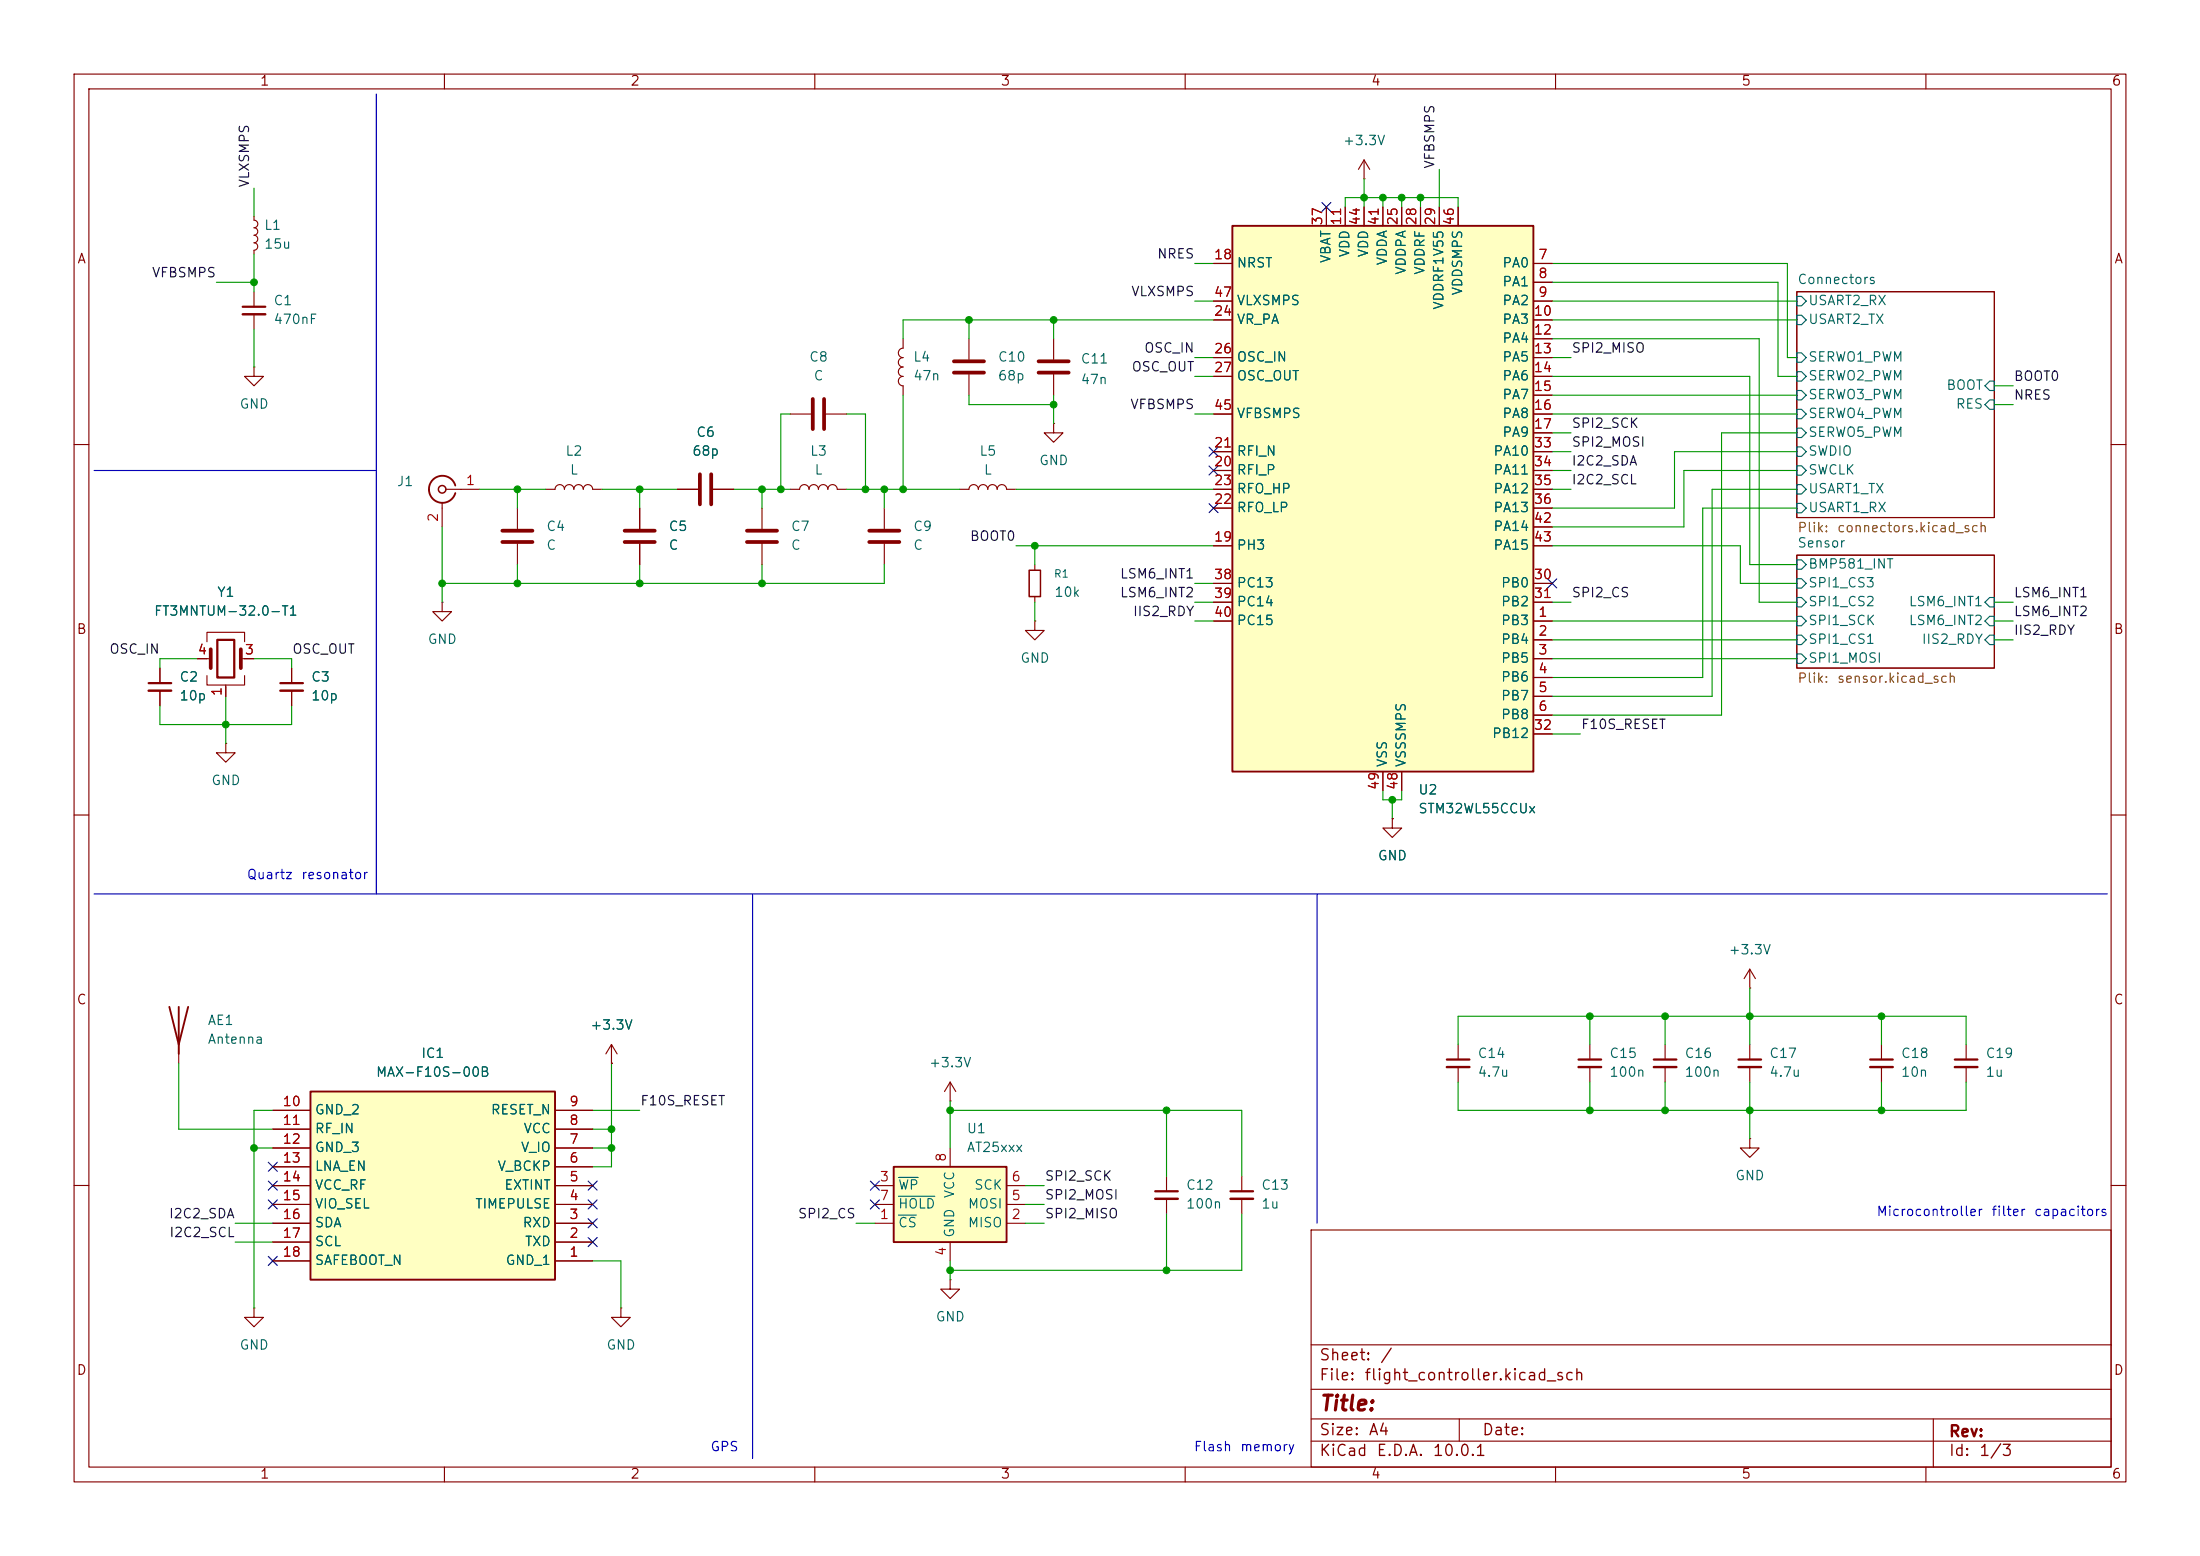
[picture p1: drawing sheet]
<svg xmlns="http://www.w3.org/2000/svg" width="297mm" height="210mm" viewBox="0 0 297 210" stroke-linecap="round" stroke-linejoin="round" font-family="sans-serif">
<g fill="none" stroke="#840000" stroke-width=".15">
<path d="M10 10h277v190h-277zM12 12h273v186h-273zM60 10v2M110 10v2M160 10v2M210 10v2M260 10v2M242.6 39.4h26.6v30.5h-26.6zM142.2 45.7v2.8M142.2 50.5v2.8M10 60h2M91.4 66h2.8"/>
<path d="M96.3 66h2.8M119.4 68.6v2.8M119.4 73.4v2.8M129.5 66h1.3a.64 .64 0 0 1 .6-.6 .64 .64 0 0 1 .7 .6 .64 .64 0 0 1 .6-.6 .64 .64 0 0 1 .6 .6 .64 .64 0 0 1 .7-.6 .64 .64 0 0 1 .6 .6 .64 .64 0 0 1 .7-.6 .64 .64 0 0 1 .6 .6h1.3M242.6 74.9h26.6v15.3h-26.6zM285 60h2M21.6 90.2v2M21.6 93.2v2.1M10 110h2M285 110h2M10 160h2M177 166h108v32h-108z"/>
<path d="M285 160h2M60 198v2M110 198v2M160 198v2M177 194.5h108M177 191.5h108M177 187.5h108M177 181.5h108M197 191.5v3M210 198v2M260 198v2M261 191.5v6.5"/>
</g>
<g fill="none" stroke="#006464" stroke-width=".15">
<path d="M242.6 47.6h.6l.6 .7-.6 .6h-.6zM242.6 50.2h.6l.6 .6-.6 .6h-.6zM242.6 52.7h.6l.6 .6-.6 .7h-.6zM242.6 55.2h.6l.6 .7-.6 .6h-.6zM242.6 57.8h.6l.6 .6-.6 .7h-.6zM242.6 40h.6l.6 .6-.6 .7h-.6zM242.6 42.5h.6l.6 .7-.6 .6h-.6zM268.6 54h.6v1.2h-.6l-.6-.6zM268.6 51.4h.6v1.3h-.6l-.6-.6zM242.6 75.6h.6l.6 .6-.6 .6h-.6zM242.6 78.1h.6l.6 .6-.6 .7h-.6zM242.6 67.9h.6l.6 .7-.6 .6h-.6z"/>
<path d="M242.6 65.4h.6l.6 .6-.6 .7h-.6zM242.6 62.9h.6l.6 .6-.6 .6h-.6zM242.6 60.3h.6l.6 .7-.6 .6h-.6zM242.6 85.7h.6l.6 .7-.6 .6h-.6zM242.6 80.6h.6l.6 .7-.6 .6h-.6zM242.6 88.3h.6l.6 .6-.6 .6h-.6zM242.6 83.2h.6l.6 .6-.6 .7h-.6zM268.6 85.7h.6v1.3h-.6l-.6-.6zM268.6 80.6h.6v1.3h-.6l-.6-.6zM268.6 83.2h.6v1.3h-.6l-.6-.7z"/>
</g>
<path d="M140.2 48.8h4.1M140.2 50.3h4.1M94.5 64v4.1M96 64v4.1M117.3 71.6h4.1M117.3 73.2h4.1" fill="none" stroke="#840000" stroke-width=".51"/>
<path d="M20.1 92.2h3" fill="none" stroke="#840000" stroke-width=".3"/>
<path d="M20.1 93.2h3" fill="none" stroke="#840000" stroke-width=".33"/>
<path d="M166.4 30.5h40.6v73.6h-40.6z" fill="#ffffc2"/>
<path d="M166.4 30.5h40.6v73.6h-40.6z" fill="none" stroke="#840000" stroke-width=".25"/>
<g fill="none" stroke="#840000" stroke-width=".15">
<path d="M163.8 35.6h2.6M179.1 27.9v2.6M181.6 27.9v2.6M184.1 27.9v2.6M186.7 27.9v2.6M189.2 27.9v2.6M191.8 27.9v2.6M194.3 27.9v2.6M196.8 27.9v2.6M207 35.6h2.5M207 38.1h2.5M121.9 45.7v1.3a.64 .64 0 0 0-.6 .6 .64 .64 0 0 0 .6 .7 .64 .64 0 0 0-.6 .6 .64 .64 0 0 0 .6 .6 .64 .64 0 0 0-.6 .7 .64 .64 0 0 0 .6 .6 .64 .64 0 0 0-.6 .6 .64 .64 0 0 0 .6 .7v1.2"/>
<path d="M163.8 40.6h2.6M163.8 43.2h2.6M163.8 48.3h2.6M163.8 50.8h2.6M163.8 55.9h2.6M207 40.6h2.5M207 43.2h2.5M207 45.7h2.5M207 48.3h2.5M207 50.8h2.5M207 53.3h2.5M207 55.9h2.5"/>
<path d="M207 58.4h2.5M106.7 66h1.2a.64 .64 0 0 1 .7-.6 .64 .64 0 0 1 .6 .6 .64 .64 0 0 1 .7-.6 .64 .64 0 0 1 .6 .6 .64 .64 0 0 1 .6-.6 .64 .64 0 0 1 .7 .6 .64 .64 0 0 1 .6-.6 .64 .64 0 0 1 .6 .6h1.3M163.8 73.7h2.6M163.8 63.5h2.6M163.8 61h2.6M163.8 68.6h2.6M163.8 66h2.6M163.8 78.7h2.6M207 73.7h2.5M207 63.5h2.5M207 61h2.5M207 68.6h2.5"/>
<path d="M207 66h2.5M207 78.7h2.5M207 71.1h2.5M163.8 83.8h2.6M163.8 81.3h2.6M207 83.8h2.5M207 86.4h2.5M207 88.9h2.5M207 91.4h2.5M207 94h2.5M207 96.5h2.5M207 81.3h2.5"/>
<path d="M207 99.1h2.5M186.7 104.1v2.6M189.2 104.1v2.6M236.2 133.4h.1M236.2 130.8l-.7 1.3M236.2 130.8l.8 1.3M236.2 130.8v2.6M82.5 143.5h.1M82.5 141l-.7 1.2M82.5 141l.8 1.2M82.5 141v2.5M254 141v2"/>
<path d="M254 144v2.1M265.4 141v2M265.4 144v2.1M83.8 176.5v1.3h1.3l-1.3 1.3-1.3-1.3h1.3M83.8 176.5h.1"/>
</g>
<path d="M252.5 143h3M263.9 143h3.1" fill="none" stroke="#840000" stroke-width=".3"/>
<path d="M252.5 144h3M263.9 144h3.1" fill="none" stroke="#840000" stroke-width=".33"/>
<path d="M120.6 157.5h15.3v10.1h-15.3z" fill="#ffffc2"/>
<path d="M120.6 157.5h15.3v10.1h-15.3z" fill="none" stroke="#840000" stroke-width=".25"/>
<g fill="none" stroke="#840000" stroke-width=".15">
<path d="M188 110.5v1.3h1.2l-1.2 1.2-1.3-1.2h1.3M188 110.5h.1M128.3 148.6h.1M128.3 146.1v2.5M128.3 154.9v2.6M128.3 146.1l-.8 1.2M128.3 146.1l.7 1.2M167.6 158.8v2M34.3 176.5v1.3h1.3l-1.3 1.3-1.3-1.3h1.3M34.3 176.5h.1M118.1 165.1h2.5M118.1 160h2.5"/>
<path d="M118.1 162.6h2.5M128.3 172.7v1.3h1.2l-1.2 1.3-1.3-1.3h1.3M128.3 172.7h.1M128.3 167.6v2.6M135.9 165.1h2.5M135.9 160h2.5M135.9 162.6h2.5M167.6 161.8v2"/>
</g>
<path d="M121.3 158.9h2.7M121.3 164h2.4M121.3 161.5h4.9" fill="none" stroke="#006464" stroke-width=".15"/>
<path d="M166.1 160.8h3.1" fill="none" stroke="#840000" stroke-width=".3"/>
<path d="M166.1 161.8h3.1" fill="none" stroke="#840000" stroke-width=".33"/>
<path d="M41.9 147.3h33v25.4h-33z" fill="#ffffc2"/>
<path d="M61.5 65.5a1.81 1.81 0 0 0-2.8-.9 1.81 1.81 0 0 0 0 2.9 1.81 1.81 0 0 0 2.8-1M22.9 135.9l1.2 5.1 1.3-5.1M24.1 135.9v6.3M41.9 147.3h33v25.4h-33z" fill="none" stroke="#840000" stroke-width=".25"/>
<g fill="none" stroke="#840000" stroke-width=".15">
<path d="M34.3 29.2v.5a.51 .51 0 0 1 .5 .5 .51 .51 0 0 1-.5 .5 .5 .5 0 0 1 .5 .5 .5 .5 0 0 1-.5 .5 .51 .51 0 0 1 .5 .6 .51 .51 0 0 1-.5 .5 .5 .5 0 0 1 .5 .5 .5 .5 0 0 1-.5 .5v.5M34.3 39.4v2M163.8 35.6h2.6M179.1 27.9v2.6M181.6 27.9v2.6M184.1 24.1h.1M184.1 21.6l-.7 1.3M184.1 21.6l.8 1.3M184.1 21.6v2.5M184.1 27.9v2.6M186.7 27.9v2.6M189.2 27.9v2.6"/>
<path d="M191.8 27.9v2.6M194.3 27.9v2.6M196.8 27.9v2.6M207 35.6h2.5M207 38.1h2.5M34.3 49.5v1.3h1.3l-1.3 1.3-1.3-1.3h1.3M34.3 49.5h.1M34.3 42.4v2.1M106.7 55.9h2.8M111.5 55.9h2.8M130.8 45.7v2.8M130.8 50.5v2.8"/>
<path d="M142.2 57.2v1.2h-1.2l1.2 1.3 1.3-1.3h-1.3M142.2 57.2h.1M163.8 55.9h2.6M163.8 40.6h2.6M163.8 43.2h2.6M163.8 48.3h2.6M163.8 50.8h2.6M207 55.9h2.5M207 40.6h2.5M207 43.2h2.5M207 45.7h2.5M207 48.3h2.5"/>
<path d="M207 50.8h2.5M207 53.3h2.5M207 58.4h2.5M59.7 67.8v3.3M60.2 66h4.6M69.8 68.6v2.8M69.8 73.4v2.8M73.7 66h1.2a.64 .64 0 0 1 .7-.6 .64 .64 0 0 1 .6 .6 .64 .64 0 0 1 .6-.6 .64 .64 0 0 1 .7 .6 .64 .64 0 0 1 .6-.6 .64 .64 0 0 1 .6 .6 .64 .64 0 0 1 .7-.6 .64 .64 0 0 1 .6 .6h1.3M86.4 68.6v2.8M86.4 73.4v2.8M91.4 66h2.8M96.3 66h2.8"/>
<path d="M102.9 68.6v2.8M102.9 73.4v2.8M139.7 76.2v.8M163.8 66h2.6M163.8 73.7h2.6M163.8 63.5h2.6M163.8 61h2.6M163.8 68.6h2.6M163.8 78.7h2.6M207 66h2.5M207 73.7h2.5M207 63.5h2.5"/>
<path d="M207 61h2.5M207 68.6h2.5M207 78.7h2.5M207 71.1h2.5M21.6 90.2v2M21.6 93.2v2.1M26.7 88.9h1.7M27.9 86.6v-1.3h5.1v1.3M27.9 91.2v1.3h5.1v-1.3M30.5 92.5v1.5M32.5 88.9h1.8M39.4 90.2v2"/>
<path d="M39.4 93.2v2.1M59.7 81.3v1.3h-1.3l1.3 1.2 1.3-1.2h-1.3M59.7 81.3h.1M139.7 83.8v1.3h1.3l-1.3 1.3-1.3-1.3h1.3M139.7 83.8h.1M139.7 80.5v.8M163.8 83.8h2.6M163.8 81.3h2.6M207 88.9h2.5M207 83.8h2.5M207 86.4h2.5M207 91.4h2.5"/>
<path d="M207 94h2.5M207 96.5h2.5M207 81.3h2.5M207 99.1h2.5M30.5 100.3v1.3h1.2l-1.2 1.3-1.3-1.3h1.3M30.5 100.3h.1M186.7 104.1v2.6M188 110.5h.1M189.2 104.1v2.6M24.1 141v2.5M36.8 157.5h5.1M36.8 154.9h5.1"/>
<path d="M36.8 152.4h5.1M36.8 149.9h5.1M74.9 157.5h5.1M74.9 154.9h5.1M74.9 152.4h5.1M74.9 149.9h5.1M82.5 143.5h.1M157.5 158.8v2M196.8 141v2M196.8 144v2.1M214.6 141v2M214.6 144v2.1"/>
<path d="M224.8 141v2M224.8 144v2.1M236.2 153.7v1.2h1.3l-1.3 1.3-1.3-1.3h1.3M236.2 153.7h.1M236.2 141v2M236.2 144v2.1M36.8 170.2h5.1M36.8 167.6h5.1M36.8 165.1h5.1M36.8 162.6h5.1M36.8 160h5.1M74.9 170.2h5.1"/>
<path d="M74.9 167.6h5.1M74.9 165.1h5.1M74.9 162.6h5.1M74.9 160h5.1M157.5 161.8v2"/>
</g>
<g fill="none" stroke="#840000" stroke-width=".2">
<path d="M138.9 77h1.6v3.5h-1.6z"/>
<circle cx="59.7" cy="66" r=".51"/>
</g>
<path d="M32.8 41.4h3M29.3 86.4h2.3v5h-2.3zM37.8 92.2h3.1M195.3 143h3.1M213.1 143h3.1M223.3 143h3M234.7 143h3M156 160.8h3" fill="none" stroke="#840000" stroke-width=".3"/>
<path d="M32.8 42.4h3M37.8 93.2h3.1M195.3 144h3.1M213.1 144h3.1M223.3 144h3M234.7 144h3M156 161.8h3" fill="none" stroke="#840000" stroke-width=".33"/>
<path d="M109.7 53.8v4.1M111.3 53.8v4.1M128.8 48.8h4M128.8 50.3h4M67.8 71.6h4.1M67.8 73.2h4.1M84.3 71.6h4.1M84.3 73.2h4.1M100.8 71.6h4.1M100.8 73.2h4.1M28.4 87.6v2.6M32.5 87.6v2.6" fill="none" stroke="#840000" stroke-width=".51"/>
<path d="M50.8 12.7v108M12.7 63.5h38.1M12.7 120.7h271.8M101.6 120.7v76.2M177.8 120.7v44.4" fill="none" stroke="#0000c2" stroke-width=".15"/>
<g fill="none" stroke="#009600" stroke-width=".15">
<path d="M29.2 38.1h5.1M34.3 25.4v3.8M34.3 34.3v5.1M161.3 35.6h2.5M181.6 27.9v-1.2h15.2v1.2M184.1 24.1v3.8M186.7 26.7v1.2M189.2 26.7v1.2M191.8 26.7v1.2M194.3 22.9v5M209.5 38.1h30.5v12.7h2.6M209.5 35.6h31.8v12.7h1.3"/>
<path d="M34.3 44.5v5M106.7 55.9h-1.3v10.1M114.3 55.9h2.5v10.1M121.9 53.3v12.7M130.8 43.2v2.5M130.8 53.3v1.3h11.4M142.2 43.2v2.5M142.2 53.3v3.9M161.3 50.8h2.5M161.3 55.9h2.5M161.3 40.6h2.5M161.3 48.3h2.5"/>
<path d="M163.8 43.2h-41.9v2.5M209.5 50.8h26.7v25.4h6.4M209.5 55.9h33.1M209.5 45.7h28v35.6h5.1M209.5 40.6h33.1M209.5 48.3h2.6M209.5 58.4h2.6M209.5 43.2h33.1M209.5 53.3h33.1M242.6 58.4h-10.2v38.1h-22.9M269.2 54.6h2.6M269.2 52.1h2.6"/>
<path d="M59.7 71.1v10.2M64.8 66h8.9M69.8 66v2.6M69.8 76.2v2.5M81.3 66h10.1M86.4 66v2.6M86.4 76.2v2.5M99.1 66h7.6M102.9 66v2.6M102.9 76.2v2.5M114.3 66h15.2M119.4 76.2v2.5h-59.7"/>
<path d="M119.4 66v2.6M137.2 73.7h26.6M137.2 66h26.6M139.7 73.7v2.5M161.3 78.7h2.5M209.5 61h2.6M209.5 73.7h25.4v5h7.7M209.5 63.5h2.6M209.5 66h2.6M242.6 68.6h-12.7v22.8h-20.4M242.6 66h-11.5v28h-21.6M242.6 61h-16.5v7.6h-16.6"/>
<path d="M242.6 63.5h-15.3v7.6h-17.8M21.6 95.3v2.5h17.8v-2.5M26.7 88.9h-5.1v1.3M30.5 94v6.3M34.3 88.9h5.1v1.3M139.7 81.3v2.5M161.3 83.8h2.5M161.3 81.3h2.5M209.5 83.8h33.1M209.5 81.3h2.6M209.5 86.4h33.1M209.5 88.9h33.1"/>
<path d="M209.5 99.1h3.9M269.2 83.8h2.6M269.2 81.3h2.6M269.2 86.4h2.6M186.7 106.7v1.3h2.5v-1.3M188 108v2.5M214.6 137.2v3.8M224.8 137.2v3.8M236.2 133.4v7.6M254 137.2v3.8M24.1 143.5v8.9h12.7M34.3 154.9h2.5"/>
<path d="M36.8 149.9h-2.5v26.6M80 149.9h6.4M80 152.4h2.5M80 154.9h2.5M82.5 143.5v14h-2.5M128.3 149.9h39.3v8.9M128.3 148.6v6.3M157.5 149.9v8.9M196.8 141v-3.8h68.6v3.8M196.8 146.1v3.8h68.6v-3.8M214.6 146.1v3.8M224.8 146.1v3.8"/>
<path d="M236.2 146.1v7.6M254 146.1v3.8M31.7 165.1h5.1M31.7 167.6h5.1M80 170.2h3.8v6.3M115.6 165.1h2.5M128.3 170.2v2.5M138.4 165.1h2.6M138.4 160h2.6M138.4 162.6h2.6M157.5 163.8v7.7M167.6 163.8v7.7h-39.3"/>
</g>
<g fill="none" stroke="#000084" stroke-width=".15">
<path d="M178.5 27.3l1.2 1.2M179.7 27.3l-1.2 1.2M163.2 60.4l1.2 1.2M163.2 68l1.2 1.2M163.2 62.9l1.2 1.2M164.4 60.4l-1.2 1.2M164.4 68l-1.2 1.2M164.4 62.9l-1.2 1.2M208.9 78.1l1.3 1.2M210.2 78.1l-1.3 1.2M36.2 159.4l1.2 1.2M36.2 156.9l1.2 1.2"/>
<path d="M37.4 159.4l-1.2 1.2M37.4 156.9l-1.2 1.2M79.4 159.4l1.2 1.2M80.6 159.4l-1.2 1.2M117.5 159.4l1.2 1.2M118.7 159.4l-1.2 1.2M36.2 169.6l1.2 1.2M36.2 162l1.2 1.2M37.4 169.6l-1.2 1.2M37.4 162l-1.2 1.2M79.4 164.5l1.2 1.2M79.4 167l1.2 1.2"/>
<path d="M79.4 162l1.2 1.2M80.6 164.5l-1.2 1.2M80.6 167l-1.2 1.2M80.6 162l-1.2 1.2M117.5 162l1.2 1.2M118.7 162l-1.2 1.2"/>
</g>
<g fill="#009600" stroke="#009600" stroke-width=".14">
<circle cx="224.8" cy="137.2" r=".46"/>
<circle cx="188" cy="108" r=".46"/>
<circle cx="214.6" cy="137.2" r=".46"/>
<circle cx="157.5" cy="171.5" r=".46"/>
<circle cx="236.2" cy="149.9" r=".46"/>
<circle cx="224.8" cy="149.9" r=".46"/>
<circle cx="214.6" cy="149.9" r=".46"/>
<circle cx="157.5" cy="149.9" r=".46"/>
<circle cx="186.7" cy="26.7" r=".46"/>
<circle cx="191.8" cy="26.7" r=".46"/>
<circle cx="184.1" cy="26.7" r=".46"/>
<circle cx="189.2" cy="26.7" r=".46"/>
<circle cx="254" cy="149.9" r=".46"/>
<circle cx="254" cy="137.2" r=".46"/>
<circle cx="236.2" cy="137.2" r=".46"/>
<circle cx="102.9" cy="78.7" r=".46"/>
<circle cx="86.4" cy="66" r=".46"/>
<circle cx="69.8" cy="78.7" r=".46"/>
<circle cx="59.7" cy="78.7" r=".46"/>
<circle cx="86.4" cy="78.7" r=".46"/>
<circle cx="105.4" cy="66" r=".46"/>
<circle cx="102.9" cy="66" r=".46"/>
<circle cx="142.2" cy="54.6" r=".46"/>
<circle cx="121.9" cy="66" r=".46"/>
<circle cx="119.4" cy="66" r=".46"/>
<circle cx="116.8" cy="66" r=".46"/>
<circle cx="139.7" cy="73.7" r=".46"/>
<circle cx="142.2" cy="43.2" r=".46"/>
<circle cx="130.8" cy="43.2" r=".46"/>
<circle cx="82.5" cy="154.9" r=".46"/>
<circle cx="82.5" cy="152.4" r=".46"/>
<circle cx="128.3" cy="171.5" r=".46"/>
<circle cx="128.3" cy="149.9" r=".46"/>
<circle cx="34.3" cy="154.9" r=".46"/>
<circle cx="69.8" cy="66" r=".46"/>
<circle cx="34.3" cy="38.1" r=".46"/>
<circle cx="30.5" cy="97.8" r=".46"/>
</g>
<text font-size="2" fill="#840000" x="178" y="190.9">Title:</text>
<g font-size="1.5" fill="#840000">
<text x="178" y="184">Sheet:</text>
<text x="186.2" y="184">/</text>
<text x="178" y="186.7">File:</text>
<text x="184.1" y="186.7">flight_controller.kicad_sch</text>
<text x="178" y="196.9">KiCad</text>
<text x="178" y="194.1">Size:</text>
<text x="184.7" y="194.1">A4</text>
<text x="185.7" y="196.9">E.D.A.</text>
<text x="193.3" y="196.9">10.0.1</text>
<text x="200" y="194.1">Date:</text>
<text x="263" y="194.3">Rev:</text>
<text x="263" y="196.9">Id:</text>
<text x="267.1" y="196.9">1/3</text>
</g>
<g font-size="1.3" fill="#840000">
<text x="35" y="11.9">1</text>
<text x="85" y="11.9">2</text>
<text x="135" y="11.9">3</text>
<text x="185" y="11.9">4</text>
<text x="235" y="11.9">5</text>
<text x="285" y="11.9">6</text>
<text x="10.3" y="35.9">A</text>
<text x="285.3" y="35.9">A</text>
<text x="10.3" y="85.9">B</text>
<text x="285.3" y="85.9">B</text>
<text x="10.3" y="135.9">C</text>
<text x="285.3" y="135.9">C</text>
<text x="10.3" y="185.9">D</text>
<text x="285.3" y="185.9">D</text>
<text x="35" y="199.9">1</text>
<text x="85" y="199.9">2</text>
<text x="135" y="199.9">3</text>
<text x="185" y="199.9">4</text>
<text x="235" y="199.9">5</text>
<text x="285" y="199.9">6</text>
</g>
<g font-size="1.3" fill="#006464">
<text x="181.2" y="19.9">+3.3V</text>
<text x="35.6" y="31.3">L1</text>
<text x="35.6" y="33.9">15u</text>
<text x="179.9" y="35.6" transform="rotate(-90 179.9 35.6)">VBAT</text>
<text x="182.5" y="34.8" transform="rotate(-90 182.5 34.8)">VDD</text>
<text x="185" y="34.8" transform="rotate(-90 185 34.8)">VDD</text>
<text x="187.6" y="35.9" transform="rotate(-90 187.6 35.9)">VDDA</text>
<text x="36.8" y="41.5">C1</text>
<text x="166.9" y="36.4">NRST</text>
<text x="166.9" y="41.5">VLXSMPS</text>
<text x="190.1" y="37.2" transform="rotate(-90 190.1 37.2)">VDDPA</text>
<text x="192.6" y="37.2" transform="rotate(-90 192.6 37.2)">VDDRF</text>
<text x="195.2" y="41.9" transform="rotate(-90 195.2 41.9)">VDDRF1V55</text>
<text x="197.7" y="40" transform="rotate(-90 197.7 40)">VDDSMPS</text>
<text x="202.7" y="36.4">PA0</text>
<text x="202.7" y="39">PA1</text>
<text x="202.7" y="41.5">PA2</text>
<text x="242.6" y="38.7">Connectors</text>
<text x="244" y="41.5">USART2_RX</text>
<text x="36.8" y="44">470nF</text>
<text x="166.9" y="44">VR_PA</text>
<text x="202.7" y="44">PA3</text>
<text x="202.7" y="46.6">PA4</text>
<text x="244" y="44">USART2_TX</text>
<text x="109.1" y="49.1">C8</text>
<text x="109.8" y="51.7">C</text>
<text x="123.2" y="49.1">L4</text>
<text x="123.2" y="51.7">47n</text>
<text x="134.6" y="49.1">C10</text>
<text x="134.6" y="51.7">68p</text>
<text x="145.8" y="49.4">C11</text>
<text x="145.8" y="52.2">47n</text>
<text x="166.9" y="49.1">OSC_IN</text>
<text x="166.9" y="51.7">OSC_OUT</text>
<text x="202.7" y="49.1">PA5</text>
<text x="202.7" y="51.7">PA6</text>
<text x="244" y="49.1">SERWO1_PWM</text>
<text x="244" y="51.7">SERWO2_PWM</text>
<text x="262.7" y="52.9">BOOT</text>
<text x="32.3" y="55.5">GND</text>
<text x="93.9" y="59.3">C6</text>
<text x="166.9" y="56.7">VFBSMPS</text>
<text x="202.7" y="54.2">PA7</text>
<text x="202.7" y="56.7">PA8</text>
<text x="202.7" y="59.3">PA9</text>
<text x="244" y="54.2">SERWO3_PWM</text>
<text x="244" y="56.7">SERWO4_PWM</text>
<text x="244" y="59.3">SERWO5_PWM</text>
<text x="263.9" y="55.5">RES</text>
<text x="53.5" y="65.9">J1</text>
<text x="76.2" y="61.8">L2</text>
<text x="76.9" y="64.4">L</text>
<text x="93.4" y="61.8">68p</text>
<text x="109.3" y="61.8">L3</text>
<text x="109.9" y="64.4">L</text>
<text x="132.1" y="61.8">L5</text>
<text x="132.7" y="64.4">L</text>
<text x="140.2" y="63.1">GND</text>
<text x="166.9" y="64.4">RFI_P</text>
<text x="166.9" y="61.8">RFI_N</text>
<text x="201.5" y="61.8">PA10</text>
<text x="201.5" y="64.4">PA11</text>
<text x="244" y="64.4">SWCLK</text>
<text x="244" y="61.8">SWDIO</text>
<text x="73.7" y="72">C4</text>
<text x="90.2" y="72">C5</text>
<text x="106.7" y="72">C7</text>
<text x="123.2" y="72">C9</text>
<text x="166.9" y="69.4">RFO_LP</text>
<text x="166.9" y="66.9">RFO_HP</text>
<text x="201.5" y="66.9">PA12</text>
<text x="201.5" y="69.4">PA13</text>
<text x="201.5" y="72">PA14</text>
<text x="244" y="69.4">USART1_RX</text>
<text x="244" y="66.9">USART1_TX</text>
<text x="73.7" y="74.5">C</text>
<text x="90.2" y="74.5">C</text>
<text x="106.7" y="74.5">C</text>
<text x="123.2" y="74.5">C</text>
<text x="166.9" y="74.5">PH3</text>
<text x="201.5" y="74.5">PA15</text>
<text x="242.6" y="74.2">Sensor</text>
<text x="244" y="77.1">BMP581_INT</text>
<text x="20.7" y="83.4">FT3MNTUM-32.0-T1</text>
<text x="29.2" y="80.9">Y1</text>
<text x="142.2" y="80.9">10k</text>
<text x="166.9" y="79.6">PC13</text>
<text x="166.9" y="82.1">PC14</text>
<text x="202.5" y="79.6">PB0</text>
<text x="202.5" y="82.1">PB2</text>
<text x="244" y="82.1">SPI1_CS2</text>
<text x="244" y="79.6">SPI1_CS3</text>
<text x="257.6" y="82.1">LSM6_INT1</text>
<text x="57.7" y="87.2">GND</text>
<text x="137.7" y="89.8">GND</text>
<text x="166.9" y="84.7">PC15</text>
<text x="202.5" y="84.7">PB3</text>
<text x="202.5" y="87.2">PB4</text>
<text x="202.5" y="89.8">PB5</text>
<text x="244" y="87.2">SPI1_CS1</text>
<text x="244" y="89.8">SPI1_MOSI</text>
<text x="244" y="84.7">SPI1_SCK</text>
<text x="257.6" y="84.7">LSM6_INT2</text>
<text x="259.4" y="87.2">IIS2_RDY</text>
<text x="24.1" y="92.3">C2</text>
<text x="24.1" y="94.8">10p</text>
<text x="41.9" y="92.3">C3</text>
<text x="41.9" y="94.8">10p</text>
<text x="202.5" y="92.3">PB6</text>
<text x="202.5" y="94.8">PB7</text>
<text x="201.3" y="99.9">PB12</text>
<text x="202.5" y="97.4">PB8</text>
<text x="28.4" y="106.3">GND</text>
<text x="187.6" y="103.6" transform="rotate(-90 187.6 103.6)">VSS</text>
<text x="190.1" y="103.6" transform="rotate(-90 190.1 103.6)">VSSSMPS</text>
<text x="191.4" y="107.5">U2</text>
<text x="191.4" y="110.1">STM32WL55CCUx</text>
<text x="185.9" y="116.4">GND</text>
<text x="233.3" y="129.1">+3.3V</text>
<text x="27.9" y="138.7">AE1</text>
<text x="27.9" y="141.2">Antenna</text>
<text x="56.8" y="143.1">IC1</text>
<text x="79.6" y="139.3">+3.3V</text>
<text x="199.4" y="143.1">C14</text>
<text x="217.2" y="143.1">C15</text>
<text x="227.3" y="143.1">C16</text>
<text x="238.8" y="143.1">C17</text>
<text x="256.5" y="143.1">C18</text>
<text x="268" y="143.1">C19</text>
<text x="50.7" y="145.6">MAX-F10S-00B</text>
<text x="125.3" y="144.4">+3.3V</text>
<text x="199.4" y="145.6">4.7u</text>
<text x="217.2" y="145.6">100n</text>
<text x="227.3" y="145.6">100n</text>
<text x="238.8" y="145.6">4.7u</text>
<text x="256.5" y="145.6">10n</text>
<text x="268" y="145.6">1u</text>
<text x="42.4" y="150.7">GND_2</text>
<text x="42.4" y="153.3">RF_IN</text>
<text x="42.4" y="155.8">GND_3</text>
<text x="66.2" y="150.7">RESET_N</text>
<text x="70.2" y="155.8">V_IO</text>
<text x="70.6" y="153.3">VCC</text>
<text x="130.4" y="155.8">AT25xxx</text>
<text x="130.4" y="153.3">U1</text>
<text x="42.4" y="158.3">LNA_EN</text>
<text x="42.4" y="160.9">VCC_RF</text>
<text x="67.1" y="158.3">V_BCKP</text>
<text x="68" y="160.9">EXTINT</text>
<text x="121.2" y="160.9">WP</text>
<text x="129.1" y="161.8" transform="rotate(-90 129.1 161.8)">VCC</text>
<text x="131.4" y="160.9">SCK</text>
<text x="160" y="160.9">C12</text>
<text x="170.2" y="160.9">C13</text>
<text x="234.2" y="159.6">GND</text>
<text x="42.4" y="163.4">VIO_SEL</text>
<text x="42.4" y="166">SDA</text>
<text x="64.1" y="163.4">TIMEPULSE</text>
<text x="70.5" y="166">RXD</text>
<text x="121.2" y="166">CS</text>
<text x="121.2" y="163.4">HOLD</text>
<text x="129.1" y="167.1" transform="rotate(-90 129.1 167.1)">GND</text>
<text x="130.6" y="166">MISO</text>
<text x="130.6" y="163.4">MOSI</text>
<text x="160" y="163.4">100n</text>
<text x="170.2" y="163.4">1u</text>
<text x="42.4" y="168.5">SCL</text>
<text x="42.4" y="171">SAFEBOOT_N</text>
<text x="68.2" y="171">GND_1</text>
<text x="70.8" y="168.5">TXD</text>
<text x="126.2" y="178.7">GND</text>
<text x="32.3" y="182.5">GND</text>
<text x="81.8" y="182.5">GND</text>
</g>
<g font-size="1.3" fill="#0f0f0f">
<text x="194" y="22.9" transform="rotate(-90 194 22.9)">VFBSMPS</text>
<text x="33.9" y="25.4" transform="rotate(-90 33.9 25.4)">VLXSMPS</text>
<text x="156.1" y="35.2">NRES</text>
<text x="20.4" y="37.8">VFBSMPS</text>
<text x="152.6" y="40.3">VLXSMPS</text>
<text x="154.4" y="47.9">OSC_IN</text>
<text x="212.1" y="47.9">SPI2_MISO</text>
<text x="152.7" y="50.5">OSC_OUT</text>
<text x="271.8" y="51.7">BOOT0</text>
<text x="152.5" y="55.5">VFBSMPS</text>
<text x="212.1" y="58.1">SPI2_SCK</text>
<text x="271.8" y="54.3">NRES</text>
<text x="212.1" y="60.6">SPI2_MOSI</text>
<text x="212.1" y="65.7">I2C2_SCL</text>
<text x="212.1" y="63.2">I2C2_SDA</text>
<text x="130.8" y="73.3">BOOT0</text>
<text x="151.1" y="80.9">LSM6_INT2</text>
<text x="151.1" y="78.4">LSM6_INT1</text>
<text x="152.9" y="83.5">IIS2_RDY</text>
<text x="212.1" y="80.9">SPI2_CS</text>
<text x="271.8" y="80.9">LSM6_INT1</text>
<text x="271.8" y="83.5">LSM6_INT2</text>
<text x="14.7" y="88.6">OSC_IN</text>
<text x="39.4" y="88.6">OSC_OUT</text>
<text x="271.8" y="86">IIS2_RDY</text>
<text x="213.4" y="98.7">F10S_RESET</text>
<text x="86.4" y="149.5">F10S_RESET</text>
<text x="141" y="159.7">SPI2_SCK</text>
<text x="22.7" y="164.8">I2C2_SDA</text>
<text x="22.8" y="167.3">I2C2_SCL</text>
<text x="107.6" y="164.8">SPI2_CS</text>
<text x="141" y="162.2">SPI2_MOSI</text>
<text x="141" y="164.8">SPI2_MISO</text>
</g>
<g font-size="1.3" fill="#a90000">
<text x="163.8" y="35.3">18</text>
<text x="178.8" y="30.5" transform="rotate(-90 178.8 30.5)">37</text>
<text x="181.4" y="30.5" transform="rotate(-90 181.4 30.5)">11</text>
<text x="183.9" y="30.5" transform="rotate(-90 183.9 30.5)">44</text>
<text x="186.4" y="30.5" transform="rotate(-90 186.4 30.5)">41</text>
<text x="189" y="30.5" transform="rotate(-90 189 30.5)">25</text>
<text x="191.5" y="30.5" transform="rotate(-90 191.5 30.5)">28</text>
<text x="194.1" y="30.5" transform="rotate(-90 194.1 30.5)">29</text>
<text x="196.6" y="30.5" transform="rotate(-90 196.6 30.5)">46</text>
<text x="207.6" y="35.3">7</text>
<text x="163.8" y="40.4">47</text>
<text x="207.6" y="37.8">8</text>
<text x="207.6" y="40.4">9</text>
<text x="163.8" y="42.9">24</text>
<text x="207" y="42.9">10</text>
<text x="207" y="45.5">12</text>
<text x="163.8" y="48">26</text>
<text x="163.8" y="50.5">27</text>
<text x="207" y="48">13</text>
<text x="207" y="50.5">14</text>
<text x="207" y="53.1">15</text>
<text x="163.8" y="55.6">45</text>
<text x="207" y="55.6">16</text>
<text x="207" y="58.2">17</text>
<text x="62.8" y="65.8">1</text>
<text x="163.8" y="63.2">20</text>
<text x="163.8" y="60.7">21</text>
<text x="163.8" y="65.8">23</text>
<text x="207" y="60.7">33</text>
<text x="207" y="63.2">34</text>
<text x="207" y="65.8">35</text>
<text x="59.4" y="70.6" transform="rotate(-90 59.4 70.6)">2</text>
<text x="163.8" y="68.3">22</text>
<text x="207" y="68.3">36</text>
<text x="207" y="70.9">42</text>
<text x="163.8" y="73.4">19</text>
<text x="207" y="73.4">43</text>
<text x="163.8" y="78.5">38</text>
<text x="163.8" y="81">39</text>
<text x="163.8" y="83.6">40</text>
<text x="207" y="78.5">30</text>
<text x="207" y="81">31</text>
<text x="207.6" y="83.6">1</text>
<text x="26.6" y="88.6">4</text>
<text x="32.9" y="88.6">3</text>
<text x="207.6" y="86.1">2</text>
<text x="207.6" y="88.6">3</text>
<text x="30.2" y="94.1" transform="rotate(-90 30.2 94.1)">1</text>
<text x="207.6" y="91.2">4</text>
<text x="207.6" y="93.7">5</text>
<text x="207" y="98.8">32</text>
<text x="207.6" y="96.3">6</text>
<text x="186.4" y="106.7" transform="rotate(-90 186.4 106.7)">49</text>
<text x="189" y="106.7" transform="rotate(-90 189 106.7)">48</text>
<text x="38.1" y="149.6">10</text>
<text x="76.8" y="149.6">9</text>
<text x="38.1" y="152.1">11</text>
<text x="38.1" y="154.7">12</text>
<text x="76.8" y="154.7">7</text>
<text x="76.8" y="152.1">8</text>
<text x="38.1" y="157.2">13</text>
<text x="38.1" y="159.8">14</text>
<text x="76.8" y="159.8">5</text>
<text x="76.8" y="157.2">6</text>
<text x="118.7" y="159.8">3</text>
<text x="128" y="156.9" transform="rotate(-90 128 156.9)">8</text>
<text x="136.5" y="159.8">6</text>
<text x="38.1" y="162.3">15</text>
<text x="38.1" y="164.8">16</text>
<text x="38.1" y="167.4">17</text>
<text x="76.8" y="167.4">2</text>
<text x="76.8" y="164.8">3</text>
<text x="76.8" y="162.3">4</text>
<text x="118.7" y="164.8">1</text>
<text x="118.7" y="162.3">7</text>
<text x="136.5" y="164.8">2</text>
<text x="136.5" y="162.3">5</text>
<text x="38.1" y="169.9">18</text>
<text x="76.8" y="169.9">1</text>
<text x="128" y="169.6" transform="rotate(-90 128 169.6)">4</text>
</g>
<g font-size="1.3" fill="#725600">
<text x="242.6" y="72.2">Plik:</text>
<text x="247.9" y="72.2">connectors.kicad_sch</text>
<text x="242.6" y="92.5">Plik:</text>
<text x="247.9" y="92.5">sensor.kicad_sch</text>
</g>
<g font-size="1.3" fill="#0000c2">
<text x="33.2" y="119">Quartz</text>
<text x="40.6" y="119">resonator</text>
<text x="253.2" y="164.4">Microcontroller</text>
<text x="268.7" y="164.4">filter</text>
<text x="274.5" y="164.4">capacitors</text>
<text x="95.8" y="196.2">GPS</text>
<text x="161.1" y="196.2">Flash</text>
<text x="167.3" y="196.2">memory</text>
</g>
<text font-size="1" fill="#006464" x="142.2" y="78.2">R1</text>
</svg>
